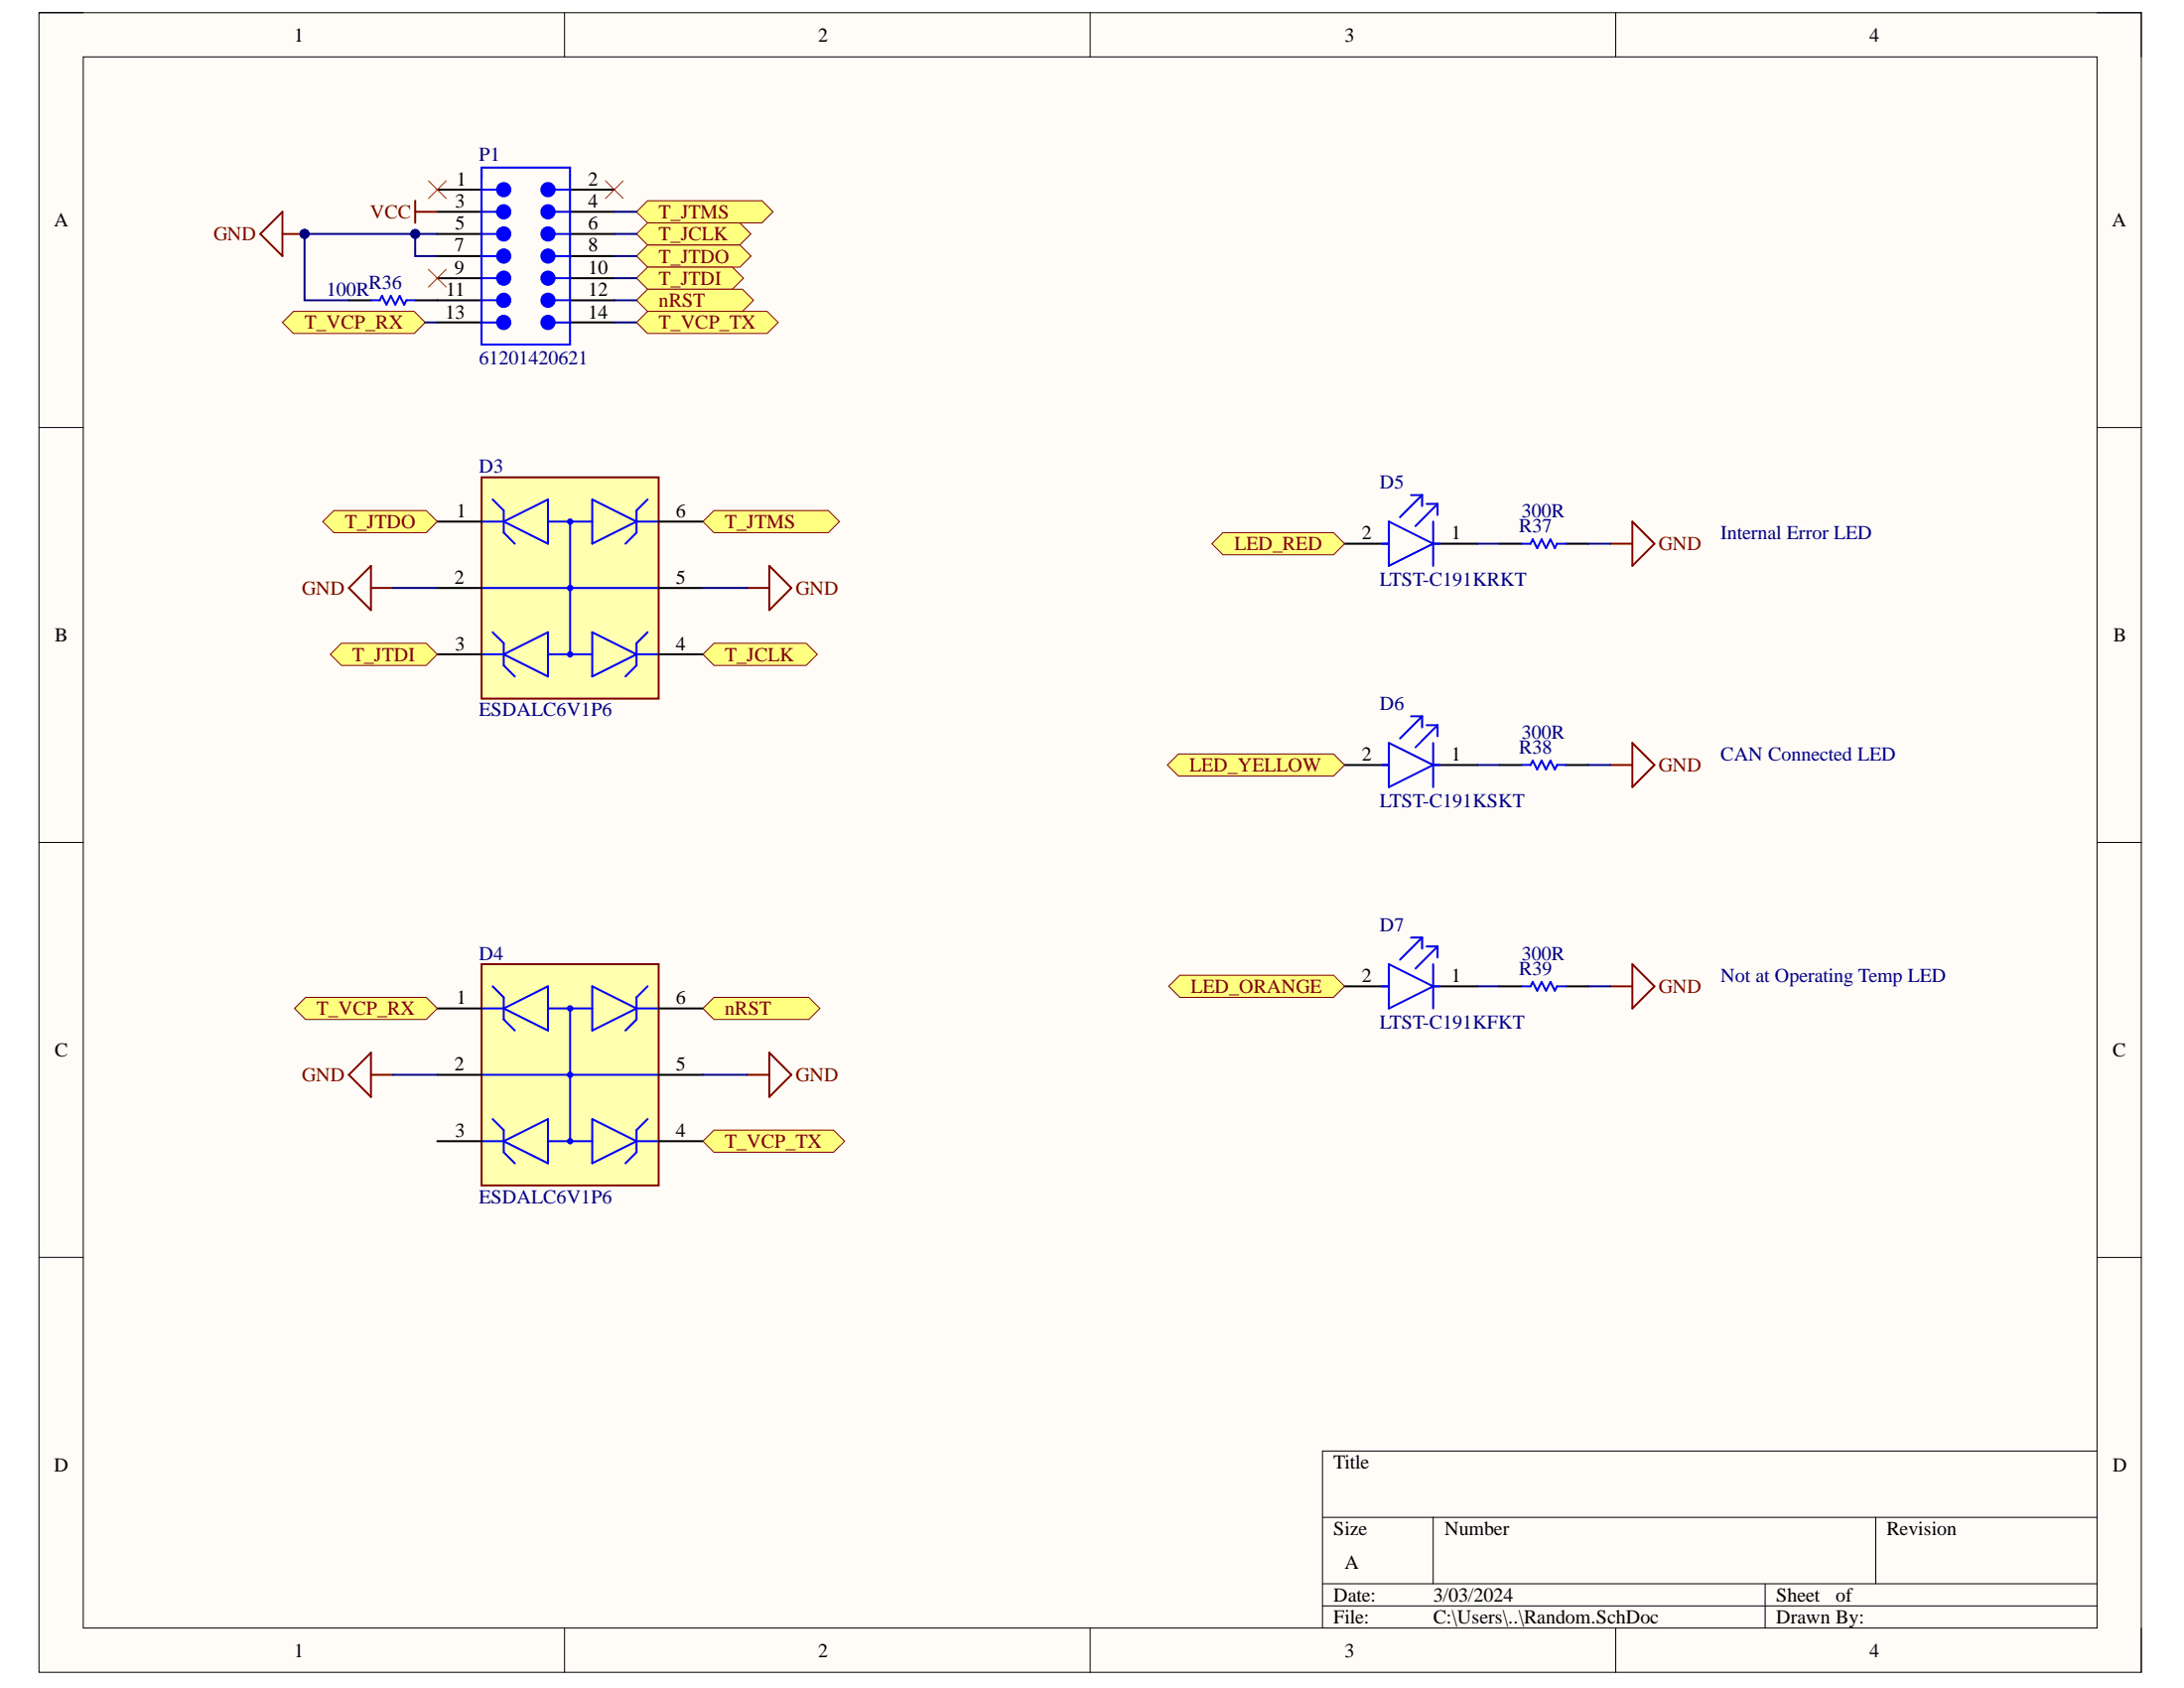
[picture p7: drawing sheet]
<svg xmlns="http://www.w3.org/2000/svg" width="279mm" height="216mm" viewBox="0 0 279 216" stroke-linecap="round" stroke-linejoin="round" font-family="sans-serif">
<path d="M5 1.6h268.9v212.3h-268.9z" fill-rule="evenodd" fill="#fffcf8"/>
<path d="M5 1.6h268.9v212.3h-268.9z" fill="none" stroke="#000" stroke-width=".13"/>
<path d="M10.7 7.3h257.6v200.9h-257.6z" fill-rule="evenodd" fill="#fffcf8"/>
<g fill="none" stroke="#000" stroke-width=".13">
<path d="M5 1.6h5.7M10.7 7.3h257.6v200.9h-257.6zM72.2 1.6v5.7M139.5 1.6v5.7M206.7 1.6v5.7M268.3 1.6h5.6v5.7M5 54.7h5.7M268.3 54.7h5.6M5 107.8h5.7M268.3 107.8h5.6M5 160.8h5.7M268.3 160.8h5.6"/>
<path d="M169.2 194.1h99.1M183.3 194.1v8.5M240 194.1v8.5M268.3 185.6h-99.1v22.6M72.2 208.2v5.7M139.5 208.2v5.7M169.2 202.6h99.1M169.2 205.4h99.1M206.7 208.2v5.7M225.8 202.6v5.6M273.9 208.2v5.7"/>
</g>
<path d="M55.9 27.1h5.7M55.9 24.3h5.7" fill="none" stroke="#000" stroke-width=".25"/>
<path d="M61.6 27.1h2" fill="none" stroke="#00f" stroke-width=".25"/>
<circle cx="64.4" cy="27.1" r=".85" fill="#00f"/>
<g fill="none" stroke="#00f" stroke-width=".25">
<path d="M61.6 24.3h2M71 27.1h1.9"/>
<circle cx="64.4" cy="27.1" r=".85"/>
</g>
<path d="M72.9 27.1h5.7M72.9 24.3h5.7" fill="none" stroke="#000" stroke-width=".25"/>
<circle cx="70.1" cy="27.1" r=".85" fill="#00f"/>
<g fill="none" stroke="#00f" stroke-width=".25">
<path d="M71 24.3h1.9"/>
<circle cx="70.1" cy="27.1" r=".85"/>
</g>
<circle cx="70.1" cy="24.3" r=".85" fill="#00f"/>
<g fill="none" stroke="#00f" stroke-width=".25">
<path d="M61.6 29.9h2"/>
<circle cx="70.1" cy="24.3" r=".85"/>
</g>
<path d="M55.9 29.9h5.7M72.9 29.9h5.7" fill="none" stroke="#000" stroke-width=".25"/>
<circle cx="64.4" cy="29.9" r=".85" fill="#00f"/>
<g fill="none" stroke="#00f" stroke-width=".25">
<path d="M71 29.9h1.9"/>
<circle cx="64.4" cy="29.9" r=".85"/>
</g>
<circle cx="70.1" cy="29.9" r=".85" fill="#00f"/>
<g fill="none" stroke="#00f" stroke-width=".25">
<path d="M61.6 32.8h2"/>
<circle cx="70.1" cy="29.9" r=".85"/>
</g>
<path d="M55.9 32.8h5.7M72.9 32.8h5.7" fill="none" stroke="#000" stroke-width=".25"/>
<circle cx="64.4" cy="32.7" r=".85" fill="#00f"/>
<g fill="none" stroke="#00f" stroke-width=".25">
<path d="M71 32.8h1.9"/>
<circle cx="64.4" cy="32.7" r=".85"/>
</g>
<circle cx="70.1" cy="32.8" r=".85" fill="#00f"/>
<g fill="none" stroke="#00f" stroke-width=".25">
<path d="M61.6 35.6h2"/>
<circle cx="70.1" cy="32.8" r=".85"/>
</g>
<path d="M55.9 35.6h5.7M72.9 35.6h5.7" fill="none" stroke="#000" stroke-width=".25"/>
<circle cx="64.4" cy="35.6" r=".85" fill="#00f"/>
<g fill="none" stroke="#00f" stroke-width=".25">
<path d="M71 35.6h1.9"/>
<circle cx="64.4" cy="35.6" r=".85"/>
</g>
<circle cx="70.1" cy="35.6" r=".85" fill="#00f"/>
<g fill="none" stroke="#00f" stroke-width=".25">
<path d="M61.6 38.4h2"/>
<circle cx="70.1" cy="35.6" r=".85"/>
</g>
<path d="M55.9 38.4h5.7M72.9 38.4h5.7" fill="none" stroke="#000" stroke-width=".25"/>
<circle cx="64.4" cy="38.4" r=".85" fill="#00f"/>
<g fill="none" stroke="#00f" stroke-width=".25">
<path d="M71 38.4h1.9"/>
<circle cx="64.4" cy="38.4" r=".85"/>
</g>
<circle cx="70.1" cy="38.4" r=".85" fill="#00f"/>
<g fill="none" stroke="#00f" stroke-width=".25">
<path d="M61.6 41.2h2"/>
<circle cx="70.1" cy="38.4" r=".85"/>
</g>
<path d="M55.9 41.2h5.7M72.9 41.2h5.7" fill="none" stroke="#000" stroke-width=".25"/>
<circle cx="64.4" cy="41.2" r=".85" fill="#00f"/>
<g fill="none" stroke="#00f" stroke-width=".25">
<path d="M71 41.2h1.9"/>
<circle cx="64.4" cy="41.2" r=".85"/>
</g>
<circle cx="70.1" cy="41.2" r=".85" fill="#00f"/>
<g fill="none" stroke="#00f" stroke-width=".25">
<path d="M61.6 21.4h11.3v22.7h-11.3z"/>
<circle cx="70.1" cy="41.2" r=".85"/>
</g>
<circle cx="64.4" cy="24.3" r=".85" fill="#00f"/>
<circle cx="64.4" cy="24.3" r=".85" fill="none" stroke="#00f" stroke-width=".25"/>
<path d="M54.8 23.1l2.3 2.3M54.8 34.4l2.3 2.3M57.1 23.1l-2.3 2.3M57.1 34.4l-2.3 2.3M77.5 23.1l2.2 2.3M79.7 23.1l-2.2 2.3" fill="none" stroke="#f00" stroke-width=".13"/>
<path d="M33.3 29.9l2.8-2.8v5.7zM36.1 29.9h2.9M53.1 25.7v2.8M53.1 27.1h2.8" fill="none" stroke="#800000" stroke-width=".25"/>
<circle cx="39" cy="29.9" r=".57" fill="#000080"/>
<circle cx="39" cy="29.9" r=".57" fill="none" stroke="#000080" stroke-width=".13"/>
<path d="M81.4 41.2l1.4-1.4h15.3l1.5 1.4-1.5 1.5h-15.3z" fill-rule="evenodd" fill="#ffff80"/>
<path d="M81.4 41.2l1.4-1.4h15.3l1.5 1.4-1.5 1.5h-15.3z" fill="none" stroke="#800000" stroke-width=".13"/>
<path d="M37.5 39.8h15.5l1.4 1.4-1.4 1.5h-15.5l-1.4-1.5z" fill-rule="evenodd" fill="#ffff80"/>
<path d="M37.5 39.8h15.5l1.4 1.4-1.4 1.5h-15.5l-1.4-1.5z" fill="none" stroke="#800000" stroke-width=".13"/>
<path d="M81.4 27.1l1.4-1.4h14.7l1.4 1.4-1.4 1.4h-14.7z" fill-rule="evenodd" fill="#ffff80"/>
<path d="M81.4 27.1l1.4-1.4h14.7l1.4 1.4-1.4 1.4h-14.7z" fill="none" stroke="#800000" stroke-width=".13"/>
<path d="M81.4 29.9l1.4-1.4h11.8l1.5 1.4-1.5 1.4h-11.8z" fill-rule="evenodd" fill="#ffff80"/>
<path d="M81.4 29.9l1.4-1.4h11.8l1.5 1.4-1.5 1.4h-11.8z" fill="none" stroke="#800000" stroke-width=".13"/>
<path d="M81.4 32.8l1.4-1.5h11.9l1.4 1.5-1.4 1.4h-11.9z" fill-rule="evenodd" fill="#ffff80"/>
<path d="M81.4 32.8l1.4-1.5h11.9l1.4 1.5-1.4 1.4h-11.9z" fill="none" stroke="#800000" stroke-width=".13"/>
<path d="M81.4 35.6l1.4-1.4h10.9l1.4 1.4-1.4 1.4h-10.9z" fill-rule="evenodd" fill="#ffff80"/>
<path d="M81.4 35.6l1.4-1.4h10.9l1.4 1.4-1.4 1.4h-10.9z" fill="none" stroke="#800000" stroke-width=".13"/>
<path d="M81.4 38.4l1.4-1.4h12.2l1.4 1.4-1.4 1.4h-12.2z" fill-rule="evenodd" fill="#ffff80"/>
<path d="M81.4 38.4l1.4-1.4h12.2l1.4 1.4-1.4 1.4h-12.2z" fill="none" stroke="#800000" stroke-width=".13"/>
<path d="M44.6 38.4h2.9M53.1 38.4h2.8" fill="none" stroke="#000" stroke-width=".25"/>
<path d="M47.5 38.4h1.1l.3-.6 .5 1.2 .6-1.2 .6 1.2 .5-1.2 .6 1.2 .3-.6h1.1" fill="none" stroke="#00f" stroke-width=".25"/>
<path d="M61.6 61.1h22.7v28.3h-22.7z" fill-rule="evenodd" fill="#ffffb0"/>
<path d="M61.6 61.1h22.7v28.3h-22.7z" fill="none" stroke="#800000" stroke-width=".25"/>
<g fill="none" stroke="#00f" stroke-width=".25">
<path d="M61.6 66.7h2.8M61.6 75.2h22.7M63 63.9l1.4 1.4v2.8l1.5 1.4M64.4 66.7l5.7-2.8v5.6zM70.1 66.7h5.7M72.9 66.7v17M75.8 63.9l5.6 2.8-5.6 2.8zM81.4 66.7h2.9M82.8 63.9l-1.4 1.4v2.8l-1.4 1.4M61.6 83.7h2.8M63 80.9l1.4 1.4v2.8l1.5 1.4M64.4 83.7l5.7-2.8v5.6z"/>
<path d="M70.1 83.7h5.7M75.8 80.9l5.6 2.8-5.6 2.8zM81.4 83.7h2.9M82.8 80.9l-1.4 1.4v2.8l-1.4 1.4"/>
<circle cx="72.9" cy="66.7" r=".28"/>
<circle cx="72.9" cy="75.2" r=".28"/>
<circle cx="72.9" cy="83.7" r=".28"/>
</g>
<path d="M55.9 66.7h5.7M55.9 75.2h5.7M84.3 66.7h5.6M84.3 75.2h5.6M55.9 83.7h5.7M84.3 83.7h5.6" fill="none" stroke="#000" stroke-width=".25"/>
<path d="M61.6 123.3h22.7v28.3h-22.7z" fill-rule="evenodd" fill="#ffffb0"/>
<path d="M44.6 75.2l2.9-2.8v5.6zM47.5 75.2h2.8M95.6 75.2h2.8M98.4 72.4l2.8 2.8-2.8 2.8zM44.6 137.5l2.9-2.9v5.7zM47.5 137.5h2.8M61.6 123.3h22.7v28.3h-22.7zM95.6 137.5h2.8M98.4 134.6l2.8 2.9-2.8 2.8z" fill="none" stroke="#800000" stroke-width=".25"/>
<g fill="none" stroke="#00f" stroke-width=".25">
<path d="M61.6 129h2.8M61.6 137.5h22.7M63 126.2l1.4 1.4v2.8l1.5 1.4M64.4 129l5.7-2.8v5.6zM70.1 129h5.7M72.9 129v17M75.8 126.2l5.6 2.8-5.6 2.8zM81.4 129h2.9M82.8 126.2l-1.4 1.4v2.8l-1.4 1.4M61.6 146h2.8M63 143.1l1.4 1.4v2.9l1.5 1.4M64.4 146l5.7-2.9v5.7z"/>
<path d="M70.1 146h5.7M75.8 143.1l5.6 2.9-5.6 2.8zM81.4 146h2.9M82.8 143.1l-1.4 1.4v2.9l-1.4 1.4"/>
<circle cx="72.9" cy="129" r=".28"/>
<circle cx="72.9" cy="137.5" r=".28"/>
<circle cx="72.9" cy="146" r=".28"/>
</g>
<path d="M55.9 129h5.7M55.9 137.5h5.7M84.3 129h5.6M84.3 137.5h5.6M55.9 146h5.7M84.3 146h5.6" fill="none" stroke="#000" stroke-width=".25"/>
<path d="M89.9 66.7l1.4-1.4h14.7l1.4 1.4-1.4 1.4h-14.7z" fill-rule="evenodd" fill="#ffff80"/>
<path d="M89.9 66.7l1.4-1.4h14.7l1.4 1.4-1.4 1.4h-14.7z" fill="none" stroke="#800000" stroke-width=".13"/>
<path d="M89.9 83.7l1.4-1.4h11.8l1.4 1.4-1.4 1.4h-11.8z" fill-rule="evenodd" fill="#ffff80"/>
<path d="M89.9 83.7l1.4-1.4h11.8l1.4 1.4-1.4 1.4h-11.8z" fill="none" stroke="#800000" stroke-width=".13"/>
<path d="M41.3 66.7l1.4-1.4h11.8l1.4 1.4-1.4 1.4h-11.8z" fill-rule="evenodd" fill="#ffff80"/>
<path d="M41.3 66.7l1.4-1.4h11.8l1.4 1.4-1.4 1.4h-11.8z" fill="none" stroke="#800000" stroke-width=".13"/>
<path d="M43.7 82.3h10.8l1.4 1.4-1.4 1.4h-10.8l-1.4-1.4z" fill-rule="evenodd" fill="#ffff80"/>
<path d="M43.7 82.3h10.8l1.4 1.4-1.4 1.4h-10.8l-1.4-1.4z" fill="none" stroke="#800000" stroke-width=".13"/>
<path d="M89.9 129l1.4-1.4h12.2l1.4 1.4-1.4 1.4h-12.2z" fill-rule="evenodd" fill="#ffff80"/>
<path d="M89.9 129l1.4-1.4h12.2l1.4 1.4-1.4 1.4h-12.2z" fill="none" stroke="#800000" stroke-width=".13"/>
<path d="M89.9 146l1.4-1.5h15.3l1.5 1.5-1.5 1.4h-15.3z" fill-rule="evenodd" fill="#ffff80"/>
<path d="M89.9 146l1.4-1.5h15.3l1.5 1.5-1.5 1.4h-15.3z" fill="none" stroke="#800000" stroke-width=".13"/>
<path d="M39.1 127.6h15.4l1.4 1.4-1.4 1.4h-15.4l-1.4-1.4z" fill-rule="evenodd" fill="#ffff80"/>
<path d="M39.1 127.6h15.4l1.4 1.4-1.4 1.4h-15.4l-1.4-1.4z" fill="none" stroke="#800000" stroke-width=".13"/>
<path d="M206 69.5h2.8M208.8 66.7l2.9 2.8-2.9 2.9zM206 97.8h2.8M208.8 95l2.9 2.8-2.9 2.9zM206 126.2h2.8M208.8 123.3l2.9 2.9-2.9 2.8z" fill="none" stroke="#800000" stroke-width=".25"/>
<path d="M172 69.5h5.7M183.3 69.5h5.7M191.8 69.5h2.9M200.3 69.5h2.9M172 97.8h5.7M183.3 97.8h5.7M191.8 97.8h2.9M200.3 97.8h2.9M172 126.2h5.7M183.3 126.2h5.7M191.8 126.2h2.9M200.3 126.2h2.9" fill="none" stroke="#000" stroke-width=".25"/>
<g fill="none" stroke="#00f" stroke-width=".25">
<path d="M176.8 69.5h.9M177.7 66.7l5.6 2.8-5.6 2.9zM180.5 63.3h1.4M181.9 63.3l-2.8 2.9M181.9 63.3v1.4M182.5 64.5h1.4M183.3 66.7v5.7M183.3 69.5h.9M183.9 64.5l-2.8 2.8M183.9 64.5v1.4M194.7 69.5h1.1l.3-.5 .6 1.1 .5-1.1 .6 1.1 .6-1.1 .5 1.1 .3-.6h1.1M176.8 97.8h.9"/>
<path d="M177.7 95l5.6 2.8-5.6 2.9zM180.5 91.6h1.4M181.9 91.6v1.4M181.9 91.6l-2.8 2.9M182.5 92.8h1.4M183.3 95v5.7M183.3 97.8h.9M183.9 92.8v1.4M183.9 92.8l-2.8 2.8M194.7 97.8h1.1l.3-.5 .6 1.1 .5-1.1 .6 1.1 .6-1.1 .5 1.1 .3-.6h1.1M180.5 119.9h1.4M181.9 119.9v1.4"/>
<path d="M181.9 119.9l-2.8 2.9M176.8 126.2h.9M177.7 123.3l5.6 2.9-5.6 2.8zM182.5 121.1h1.4M183.3 123.3v5.7M183.3 126.2h.9M183.9 121.1v1.4M183.9 121.1l-2.8 2.8M194.7 126.2h1.1l.3-.6 .6 1.1 .5-1.1 .6 1.1 .6-1.1 .5 1.1 .3-.5h1.1"/>
</g>
<path d="M149.5 126.2l1.4-1.5h19.7l1.4 1.5-1.4 1.4h-19.7z" fill-rule="evenodd" fill="#ffff80"/>
<path d="M149.5 126.2l1.4-1.5h19.7l1.4 1.5-1.4 1.4h-19.7z" fill="none" stroke="#800000" stroke-width=".13"/>
<path d="M155 69.5l1.4-1.4h14.2l1.4 1.4-1.4 1.5h-14.2z" fill-rule="evenodd" fill="#ffff80"/>
<path d="M155 69.5l1.4-1.4h14.2l1.4 1.4-1.4 1.5h-14.2z" fill="none" stroke="#800000" stroke-width=".13"/>
<path d="M150.8 96.4h19.8l1.4 1.4-1.4 1.5h-19.8l-1.5-1.5z" fill-rule="evenodd" fill="#ffff80"/>
<path d="M150.8 96.4h19.8l1.4 1.4-1.4 1.5h-19.8l-1.5-1.5z" fill="none" stroke="#800000" stroke-width=".13"/>
<path d="M53.1 29.9v2.9h2.8" fill="none" stroke="#000080" stroke-width=".25"/>
<circle cx="53.1" cy="29.9" r=".57" fill="#000080"/>
<circle cx="53.1" cy="29.9" r=".57" fill="none" stroke="#000080" stroke-width=".13"/>
<path d="M39 29.9v8.5h5.6M54.4 41.2h1.5M78.6 41.2h2.8" fill="none" stroke="#000080" stroke-width=".25"/>
<circle cx="39" cy="29.9" r=".57" fill="#000080"/>
<circle cx="39" cy="29.9" r=".57" fill="none" stroke="#000080" stroke-width=".13"/>
<g fill="none" stroke="#000080" stroke-width=".25">
<path d="M39 29.9h16.9M78.6 27.1h2.8M78.6 29.9h2.8M78.6 32.8h2.8M78.6 35.6h2.8M78.6 38.4h2.8M50.3 75.2h5.6M89.9 75.2h5.7M189 69.5h2.8M203.2 69.5h2.8M189 97.8h2.8M203.2 97.8h2.8"/>
<path d="M50.3 137.5h5.6M89.9 137.5h5.7M189 126.2h2.8M203.2 126.2h2.8"/>
</g>
<circle cx="53.1" cy="29.9" r=".57" fill="#000080"/>
<circle cx="53.1" cy="29.9" r=".57" fill="none" stroke="#000080" stroke-width=".13"/>
<circle cx="39" cy="29.9" r=".57" fill="#000080"/>
<circle cx="39" cy="29.9" r=".57" fill="none" stroke="#000080" stroke-width=".13"/>
<g font-size="2.5">
<text x="37.6" y="5.3">1</text>
<text x="104.7" y="5.3">2</text>
<text x="172" y="5.3">3</text>
<text x="239.2" y="5.3">4</text>
<text x="58.4" y="23.7">1</text>
<text x="75.2" y="23.7">2</text>
<text x="6.9" y="29">A</text>
<text x="58.2" y="26.5">3</text>
<text x="58.2" y="29.4">5</text>
<text x="75.2" y="26.5">4</text>
<text x="75.2" y="29.4">6</text>
<text x="270.2" y="29">A</text>
<text x="58.2" y="32.2">7</text>
<text x="58.2" y="35.1">9</text>
<text x="75.2" y="32.2">8</text>
<text x="75.2" y="35.1">10</text>
<text x="57" y="40.7">13</text>
<text x="57.1" y="37.8">11</text>
<text x="75.2" y="37.8">12</text>
<text x="75.2" y="40.7">14</text>
<text x="58.4" y="66.2">1</text>
<text x="86.5" y="66.2">6</text>
<text x="174.2" y="69">2</text>
<text x="185.6" y="69">1</text>
<text x="58.2" y="74.6">2</text>
<text x="86.5" y="74.6">5</text>
<text x="7" y="82.1">B</text>
<text x="58.2" y="83.1">3</text>
<text x="86.5" y="83.1">4</text>
<text x="270.3" y="82.1">B</text>
<text x="174.2" y="97.3">2</text>
<text x="185.6" y="97.3">1</text>
<text x="174.2" y="125.6">2</text>
<text x="185.6" y="125.6">1</text>
<text x="58.4" y="128.4">1</text>
<text x="86.5" y="128.4">6</text>
<text x="7" y="135.1">C</text>
<text x="58.2" y="136.9">2</text>
<text x="86.5" y="136.9">5</text>
<text x="270.3" y="135.1">C</text>
<text x="58.2" y="145.4">3</text>
<text x="86.5" y="145.4">4</text>
<text x="6.9" y="188.2">D</text>
<text x="170.6" y="187.9">Title</text>
<text x="270.3" y="188.2">D</text>
<text x="170.6" y="196.3">Size</text>
<text x="184.8" y="196.3">Number</text>
<text x="241.3" y="196.3">Revision</text>
<text x="172" y="200.6">A</text>
<text x="170.6" y="204.9">Date:</text>
<text x="170.6" y="207.6">File:</text>
<text x="183.4" y="204.9">3/03/2024</text>
<text x="183.4" y="207.6">C:\Users\..\Random.SchDoc</text>
<text x="227.2" y="204.9">Sheet</text>
<text x="227.2" y="207.6">Drawn By:</text>
<text x="234.9" y="204.9">of</text>
<text x="37.6" y="211.9">1</text>
<text x="104.7" y="211.9">2</text>
<text x="172" y="211.9">3</text>
<text x="239.2" y="211.9">4</text>
</g>
<g font-size="2.5" fill="#000080">
<text x="61.3" y="20.6">P1</text>
<text x="41.8" y="37.8">100R</text>
<text x="47.2" y="37">R36</text>
<text x="61.3" y="46.6">61201420621</text>
<text x="61.3" y="60.5">D3</text>
<text x="176.5" y="62.4">D5</text>
<text x="194.3" y="68.1">R37</text>
<text x="194.7" y="66.2">300R</text>
<text x="220.1" y="69">Internal Error LED</text>
<text x="176.5" y="75">LTST-C191KRKT</text>
<text x="61.3" y="91.6">ESDALC6V1P6</text>
<text x="176.5" y="90.8">D6</text>
<text x="194.7" y="94.5">300R</text>
<text x="194.3" y="96.4">R38</text>
<text x="220.1" y="97.3">CAN Connected LED</text>
<text x="176.5" y="103.3">LTST-C191KSKT</text>
<text x="176.5" y="119.1">D7</text>
<text x="61.3" y="122.8">D4</text>
<text x="194.3" y="124.7">R39</text>
<text x="194.7" y="122.8">300R</text>
<text x="220.1" y="125.6">Not at Operating Temp LED</text>
<text x="176.5" y="131.6">LTST-C191KFKT</text>
<text x="61.3" y="153.9">ESDALC6V1P6</text>
</g>
<g font-size="2.5" fill="#800000">
<text x="47.3" y="28">VCC</text>
<text x="84.3" y="28">T_JTMS</text>
<text x="27.3" y="30.8">GND</text>
<text x="84.3" y="30.8">T_JCLK</text>
<text x="84.3" y="33.6">T_JTDO</text>
<text x="84.3" y="36.4">T_JTDI</text>
<text x="84.3" y="39.3">nRST</text>
<text x="39" y="42.1">T_VCP_RX</text>
<text x="84.3" y="42.1">T_VCP_TX</text>
<text x="44.1" y="67.6">T_JTDO</text>
<text x="92.7" y="67.6">T_JTMS</text>
<text x="157.9" y="70.4">LED_RED</text>
<text x="212.2" y="70.4">GND</text>
<text x="38.6" y="76.1">GND</text>
<text x="101.8" y="76.1">GND</text>
<text x="45.1" y="84.6">T_JTDI</text>
<text x="92.7" y="84.6">T_JCLK</text>
<text x="152.2" y="98.7">LED_YELLOW</text>
<text x="212.2" y="98.7">GND</text>
<text x="40.5" y="129.8">T_VCP_RX</text>
<text x="92.7" y="129.8">nRST</text>
<text x="152.3" y="127">LED_ORANGE</text>
<text x="212.2" y="127">GND</text>
<text x="38.6" y="138.3">GND</text>
<text x="101.8" y="138.3">GND</text>
<text x="92.7" y="146.8">T_VCP_TX</text>
</g>
</svg>
